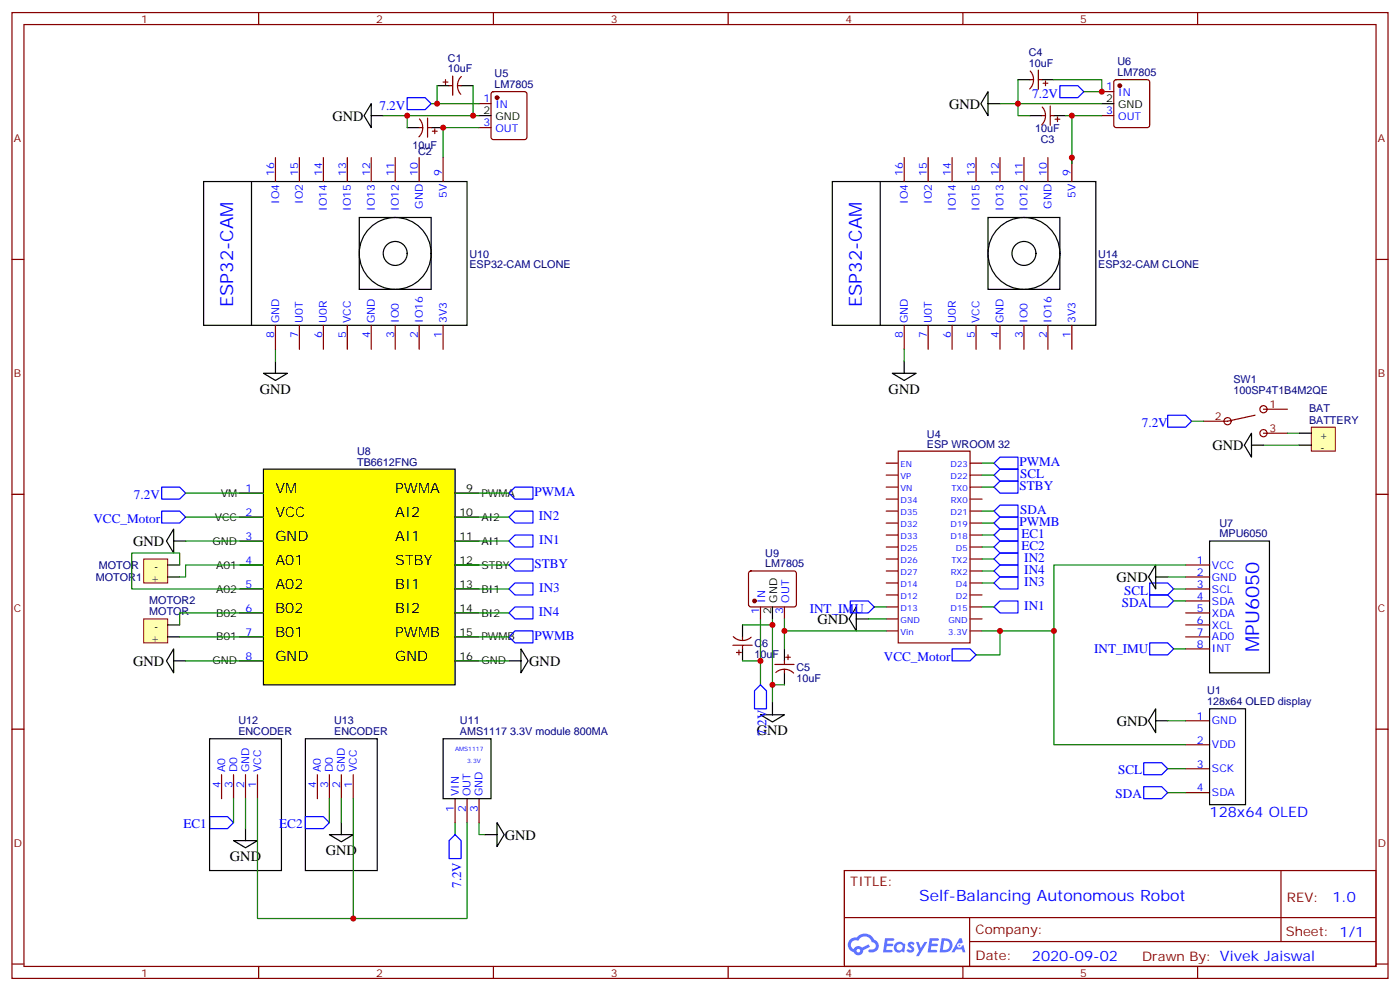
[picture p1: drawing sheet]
<svg xmlns="http://www.w3.org/2000/svg" width="412mm" height="292mm" viewBox="0 0 412 292" stroke-linecap="round" stroke-linejoin="round" font-family="sans-serif">
<g fill="none" stroke="#870000" stroke-width=".35">
<path d="M3.5 3.7h405.4v284.3h-405.4zM7.1 7.2h398.2v277.3h-398.2zM76.2 3.7v3.5M145.3 3.7v3.5M214.5 3.7v3.5M283.6 3.7v3.5M352.8 3.7v3.5M3.5 76.4h3.6M405.3 76.4h3.6M3.5 145.5h3.6M405.3 145.5h3.6M3.5 214.7h3.6"/>
<path d="M405.3 214.7h3.6M248.7 256.3h156.6v28.2h-156.6zM377.3 256.3v20.9M248.7 270.1h156.5M285.6 277.2h119.6M285.6 270.1v14.2M3.5 283.8h3.6M76.2 284.5v3.5M145.3 284.5v3.5M214.5 284.5v3.5M283.6 284.5v3.5M352.8 284.5v3.5"/>
<path d="M405.3 283.8h3.6"/>
</g>
<g fill="#5487ff">
<path d="M267.7 277.5a1.22 1.22 0 0 1 1.7 .2l-.4 .6a.47 .47 0 0 0-.3-.4 .47 .47 0 0 0-.5 .2l.1 .2a1.14 1.14 0 0 1 .8 1.8 1.14 1.14 0 0 1-1.9 0l-.2-.2 .5-.6 .7 .5a.29 .29 0 0 0 .3-.3 .29 .29 0 0 0-.2-.3 1.04 1.04 0 0 1-.6-1.7z"/>
<path d="M260.7 276.2h2.4l.3 .2-.2 .5-1.8 .1-.1 .8h1.5l.3 .4-.3 .4h-1.6l-.2 1.1h1.7l.2 .3-.2 .3-2.6 .1z"/>
<path d="M273.8 276.2h2.4l.3 .2-.1 .5-1.8 .1-.2 .8h1.6l.3 .4-.4 .4-1.6-.1-.1 1.1 1.7 .1 .2 .3-.2 .3-2.6 .1z"/>
<path d="M282.6 276.2h.7l.3 1.3-.6 .3a.69 .69 0 0 0-1 .3 .69 .69 0 0 0 .4 .9 .69 .69 0 0 0 .9-.6l.5-.2 .6 2.2h-.8l-.2-.9h-1.8l-.5 .9h-.8z"/>
<path d="M269.8 277.3h.8l.6 1.8 1.1-1.8h.9l-2.6 4.2h-.8l.9-1.5z"/>
<path d="M277.4 276.2l-.6 4.2h1.3a2.11 2.11 0 0 0 2.5-2.1 2.11 2.11 0 0 0-2.5-2.1zM278.1 277a1.39 1.39 0 0 1 1.7 1.4 1.39 1.39 0 0 1-1.8 1.2h-.3z"/>
<path d="M263.7 277.8a1.54 1.54 0 0 0-.1 2.2 1.54 1.54 0 0 0 2.2 .1l.6 .3 .3-2.3-.2-.3h-.4a1.49 1.49 0 0 0-2.4 0zM264 278.8a.94 .94 0 0 1 1.8 0 .94 .94 0 0 1-1.8 0z"/>
<path d="M250.4 276.6a2.18 2.18 0 0 0 1.1 3.7 1.44 1.44 0 0 0 1.6 .9 1.44 1.44 0 0 0 1.2-1.4l2-1.1-.5-.7-1.9 1a1.47 1.47 0 0 0-2.4 .4 1.39 1.39 0 0 1-.7-1.9 1.39 1.39 0 0 1 2-.5 2.12 2.12 0 0 1 2.2-1.3 2.12 2.12 0 0 1 1.9 1.7 1.14 1.14 0 0 1 1.1 1.4 1.14 1.14 0 0 1-1.7 .7 .43 .43 0 0 0-.5 .4 .43 .43 0 0 0 .4 .5 1.98 1.98 0 0 0 2.5-1.2 1.98 1.98 0 0 0-1.2-2.6 3.1 3.1 0 0 0-5.3-.6l-.9 .1zM252.3 279.9a.55 .55 0 0 1 1.1 0 .55 .55 0 0 1-1.1 0z"/>
<circle cx="282.6" cy="278.3" r=".26"/>
</g>
<g fill="none" stroke="#870000" stroke-width=".35">
<path d="M123.5 37.6h1M123.6 35a3.8 3.8 0 0 1-.2 5.3M125.9 37.6h1.1M125.9 34.7v5.7M127.4 38.6h1.4M128.1 37.9v1.4M130.5 24.2h1.4M131.2 23.5v1.4M132.3 25.2h1M133.3 22.4v5.6M134.8 25.2h1M135.9 22.5a3.8 3.8 0 0 0-.2 5.3"/>
<path d="M141.1 30.5h3.5M141.1 37.6h3.5M144.9 27.2l.4-.2h9.2l.5 .2 .2 .5v12.7l-.2 .5-.5 .2h-9.2l-.5-.2-.2-.5v-12.7zM303.4 23.5h1M303.5 20.9a3.8 3.8 0 0 1-.2 5.3M305.9 20.6v5.7M305.9 23.5h1M306.9 34h1.1M307 31.5a3.8 3.8 0 0 1-.2 5.2M307.3 24.5h1.4M308 23.8v1.4M309.4 34h1"/>
<path d="M309.4 31.2v5.7M310.8 35.1h1.4M311.5 34.4v1.4M324.6 27h3.5M324.6 34h3.5M328.3 23.7l.5-.2h9.2l.5 .2 .2 .5v12.7l-.3 .5-.4 .2h-9.2l-.5-.3-.2-.4v-12.7zM261.1 136.3h3.5M261.1 139.9h3.5M264.6 132.8h21.2v56.5h-21.2zM285.8 136.3h3.5M285.8 139.9h3.5M369.7 122.2l-8.1 1.8h-7.1"/>
<path d="M372.2 127.5h7M372.2 120.5h7M261.1 143.4h3.5M261.1 146.9h3.5M261.1 150.5h3.5M261.1 157.5h3.5M261.1 154h3.5M285.8 143.4h3.5M285.8 146.9h3.5M285.8 150.5h3.5M285.8 157.5h3.5M285.8 154h3.5"/>
<path d="M220.7 168.3l.5-.2h12.7l.5 .2 .2 .5-.1 9.5-.6 .4-13-.1-.4-.6v-9.2zM224 178.7v3.5M231.1 178.7v3.5M261.1 161h3.5M261.1 164.6h3.5M261.1 168.1h3.5M261.1 171.6h3.5M261.1 175.2h3.5M261.1 178.7h3.5M285.8 161h3.5M285.8 164.6h3.5M285.8 168.1h3.5"/>
<path d="M285.8 171.6h3.5M285.8 175.2h3.5M285.8 178.7h3.5M215.9 190h5.6M216 187.4a3.8 3.8 0 0 0 5.3 .2M217 192.1h1.4M217.7 191.4v1.4M218.7 187.5v1.1M218.7 190v1M228.2 195.6h5.7M228.5 198a3.8 3.8 0 0 1 5.3 .2M231.1 194.6v1"/>
<path d="M231.1 197v1.1M231.4 193.5h1.4M232.1 192.8v1.4M261.1 182.2h3.5M261.1 185.7h3.5M285.8 182.2h3.5M285.8 185.7h3.5M349.2 219.3h7.1M349.2 212.2h7.1M65.3 228.1v7M68.8 228.1v7M72.3 228.1v7"/>
<path d="M75.8 228.1v7M93.5 228.1v7M97 228.1v7M100.5 228.1v7M104.1 228.1v7M134.1 235.1v7.1M137.6 235.1v7.1M141.1 235.1v7.1M349.2 233.4h7.1M349.2 226.3h7.1"/>
<circle cx="361.6" cy="124" r="1.06"/>
<circle cx="372.2" cy="120.5" r="1.06"/>
<circle cx="372.2" cy="127.5" r="1.06"/>
</g>
<g fill="#870000" stroke="#870000" stroke-width=".35">
<circle cx="146.4" cy="28.8" r=".53"/>
<circle cx="329.8" cy="25.2" r=".53"/>
<circle cx="222.2" cy="176.9" r=".53"/>
</g>
<g fill="none" stroke="#000" stroke-width=".35">
<path d="M109.4 30.5v7.1l-2.2-3.6zM109.4 34h3.5M119.9 37.6h3.6M127 37.6h3.5M128.8 25.2h3.5M135.8 25.2h3.5M141.1 34h3.5M291 27v7l-2.1-3.5zM291 30.5h3.6M299.9 23.5h3.5M303.4 34h3.5M306.9 23.5h3.5"/>
<path d="M310.4 34h3.6M324.6 30.5h3.5M77.6 109.9h7.1l-3.6 2.1zM81.1 106.4v3.5M262.8 109.9h7.1l-3.6 2.1zM266.3 106.4v3.5M368.7 127.5v7.1l-2.2-3.5zM368.7 131.1h3.5M227.5 178.7v3.5M252.2 178.7v7l-2.1-3.5zM149.9 194.6h3.6M153.5 191l2.1 3.6-2.1 3.5z"/>
<path d="M218.7 184v3.5M218.7 191v3.6M231.1 191v3.6M231.1 198.1v3.5M252.2 182.2h3.6M61.7 217.5h21.2v38.8h-21.2zM90 217.5h21.1v38.8h-21.1zM130.5 217.5h14.1v17.6h-14.1zM224 210.4h7.1l-3.6 2.1zM227.5 206.9v3.5M340.4 208.7v7l-2.1-3.5zM340.4 212.2h3.6"/>
<path d="M356.3 208.7h10.6v28.2h-10.6zM68.8 247.5h7l-3.5 2.1zM72.3 243.9v3.6M97 245.7h7.1l-3.6 2.1zM100.5 242.2v3.5M142.9 245.7h3.5M146.4 242.2l2.1 3.5-2.1 3.5z"/>
</g>
<g fill="none" stroke="#008700" stroke-width=".35">
<path d="M112.9 34h28.2M127 30.5h14.1M141.1 37.6h-10.6v8.8M294.6 30.5h30M81.1 102.8v3.6M289.3 139.9h3.5M351 124h3.5M372.2 131.1h10.6M379.2 127.5h3.6M289.3 150.5h3.5M289.3 157.5h3.5M289.3 168.1h3.5"/>
<path d="M289.3 171.6h3.5M289.3 178.7h3.5M289.3 161h3.5M224 182.2v19.4M227.5 182.2v24.7M255.8 182.2h5.3M344 212.2h5.2M68.8 235.1v7.1M72.3 235.1v8.8M75.8 235.1v35.3h28.3M97 235.1v7.1M100.5 235.1v7.1"/>
<path d="M104.1 235.1v35.3h33.5v-28.2M344 226.3h5.2M344 233.4h5.2M134.1 242.2v3.5M141.1 242.2v3.5h1.8"/>
</g>
<g fill="none" stroke="#00f" stroke-width=".35">
<path d="M119.9 28.8h5.3l1.8 1.7-1.8 1.8h-5.3zM312.2 25.2h5.3l1.8 1.8-1.8 1.8h-5.3zM292.8 139.9l1.8-1.8h5.3v3.5h-5.3zM344 122.2h5.2l1.8 1.8-1.8 1.8h-5.2zM47.6 143.4h5.3l1.8 1.8-1.8 1.7h-5.3zM292.8 157.5l1.8-1.7h5.3v3.5h-5.3zM294.6 148.7h5.3v3.5h-5.3l-1.8-1.7zM294.6 159.3h5.3v3.5h-5.3l-1.8-1.8zM292.8 171.6l1.8-1.7h5.3v3.5h-5.3zM292.8 178.7l1.8-1.8h5.3v3.5h-5.3zM294.6 166.3h5.3v3.6h-5.3l-1.8-1.8zM224 201.6l1.8 1.8v5.3h-3.6v-5.3z"/>
<path d="M336.9 224.5h5.3l1.8 1.8-1.8 1.8h-5.3zM336.9 231.6h5.3l1.8 1.8-1.8 1.7h-5.3zM61.7 240.4h5.3l1.8 1.8-1.8 1.7h-5.3zM90 240.4h5.2l1.8 1.8-1.8 1.7h-5.2zM134.1 245.7l1.7 1.8v5.3h-3.5v-5.3z"/>
</g>
<path d="M77.6 138.1h56.5v63.5h-56.5z" fill="#ff0" stroke="#000" stroke-width=".35"/>
<g fill="none" stroke="#870000" stroke-width=".35">
<path d="M70.6 145.2h7M70.6 152.2h7M70.6 159.3h7M134.1 145.2h7M134.1 152.2h7M134.1 159.3h7M70.6 166.3h7M70.6 173.4h7M134.1 166.3h7M134.1 173.4h7M349.2 166.3h7.1M349.2 173.4h7.1"/>
<path d="M349.2 169.9h7.1M349.2 176.9h7.1M70.6 180.4h7M70.6 187.5h7M70.6 194.6h7M134.1 180.4h7M134.1 187.5h7M134.1 194.6h7M349.2 180.4h7.1M349.2 187.5h7.1M349.2 184h7.1M349.2 191h7.1"/>
</g>
<g fill="none" stroke="#00f" stroke-width=".35">
<path d="M294.6 134.6h5.3v3.5h-5.3l-1.8-1.8zM47.6 150.5h5.3l1.8 1.7-1.8 1.8h-5.3zM149.9 159.3l1.8-1.8h5.3v3.5h-5.3zM149.9 152.2l1.8-1.7h5.3v3.5h-5.3zM149.9 145.2l1.8-1.8h5.3v3.5h-5.3zM292.8 154l1.8-1.8h5.3v3.6h-5.3zM294.6 141.6h5.3v3.6h-5.3l-1.8-1.8zM149.9 173.4l1.8-1.8h5.3v3.6h-5.3zM149.9 166.3l1.8-1.7h5.3v3.5h-5.3zM292.8 164.6l1.8-1.8h5.3v3.5h-5.3zM338.7 175.2h5.3l1.7 1.7-1.7 1.8h-5.3zM338.7 171.6h5.3l1.7 1.8-1.7 1.8h-5.3z"/>
<path d="M149.9 180.4l1.8-1.7h5.3v3.5h-5.3zM149.9 187.5l1.8-1.8h5.3v3.6h-5.3zM280.5 191h5.3l1.7 1.8-1.7 1.8h-5.3z"/>
</g>
<g fill="none" stroke="#008700" stroke-width=".35">
<path d="M289.3 136.3h3.5M54.7 152.2h22.9M54.7 159.3h22.9M54.7 145.2h22.9M134.1 152.2h15.8M134.1 159.3h15.8M134.1 145.2h15.8M289.3 154h3.5M289.3 143.4h3.5M134.1 173.4h15.8M134.1 166.3h15.8M289.3 164.6h3.5"/>
<path d="M344 169.9h5.2M345.7 173.4h3.5M345.7 176.9h3.5M54.7 194.6h22.9M134.1 180.4h15.8M134.1 194.6h15.8M134.1 187.5h15.8M294.6 185.7v7.1h-7.1"/>
</g>
<path d="M51.2 155.8v7l-2.2-3.5zM51.2 159.3h3.5M356.3 159.3h17.6v38.8h-17.6zM340.4 166.3v7.1l-2.1-3.5zM340.4 169.9h3.6M51.2 191v7.1l-2.2-3.5zM51.2 194.6h3.5" fill="none" stroke="#000" stroke-width=".35"/>
<path d="M386.3 125.8h7v7h-7z" fill="#ffffb0" stroke="#800000" stroke-width=".29"/>
<path d="M382.8 131.1h3.5M382.8 127.5h3.5" fill="none" stroke="#000" stroke-width=".35"/>
<path d="M42.3 164.6h7.1v7h-7.1z" fill="#ffffb0" stroke="#800000" stroke-width=".29"/>
<path d="M49.4 166.3h3.5M49.4 169.9h3.5" fill="none" stroke="#000" stroke-width=".35"/>
<path d="M42.3 182.2h7.1v7.1h-7.1z" fill="#ffffb0" stroke="#800000" stroke-width=".29"/>
<g fill="none" stroke="#000" stroke-width=".35">
<path d="M60 53.4h77.6v42.4h-77.6zM74.1 53.4v42.4M245.2 53.4h77.6v42.4h-77.6zM259.3 53.4v42.4M105.8 64h21.2v21.2h-21.2zM291 64h21.2v21.2h-21.2zM49.4 184h3.5M49.4 187.5h3.5"/>
<circle cx="116.4" cy="74.6" r="10.6"/>
<circle cx="116.4" cy="74.6" r="3.5"/>
<circle cx="301.6" cy="74.6" r="10.6"/>
<circle cx="301.6" cy="74.6" r="3.5"/>
</g>
<g fill="none" stroke="#008700" stroke-width=".35">
<path d="M119.9 34v3.6M128.8 25.2v5.3M139.3 25.2v8.8M299.9 23.5v10.5h3.5M310.4 23.5h14.2v3.5h-5.3M314 34h1.7M324.6 34h-8.9v14.2M266.3 102.8v3.6M52.9 166.3v-3.5h-14.1v10.6h38.8M77.6 166.3h-22.9v3.6h-1.8M257.5 178.7h3.6M349.2 166.3h-38.8v19.4h-21.1"/>
<path d="M52.9 187.5h24.7M77.6 180.4h-24.7v3.6M218.7 184h8.8M218.7 194.6h5.3M231.1 182.2v8.8M231.1 185.7h30M310.4 185.7v33.6h38.8M345.7 191h3.5M227.5 201.6h3.6"/>
</g>
<g fill="none" stroke="#870000" stroke-width=".35">
<path d="M81.1 46.4v7M88.2 46.4v7M95.2 46.4v7M102.3 46.4v7M109.4 46.4v7M116.4 46.4v7M123.5 46.4v7M130.5 46.4v7M266.3 46.4v7M273.4 46.4v7M280.5 46.4v7M287.5 46.4v7"/>
<path d="M294.6 46.4v7M301.6 46.4v7M308.7 46.4v7M315.7 46.4v7M81.1 95.8v7M88.2 95.8v7M95.2 95.8v7M102.3 95.8v7M109.4 95.8v7M116.4 95.8v7M123.5 95.8v7M130.5 95.8v7"/>
<path d="M266.3 95.8v7M273.4 95.8v7M280.5 95.8v7M287.5 95.8v7M294.6 95.8v7M301.6 95.8v7M308.7 95.8v7M315.7 95.8v7"/>
</g>
<path d="M250.5 176.9h5.3l1.7 1.8-1.7 1.7h-5.3zM338.7 189.3h5.3l1.7 1.7-1.7 1.8h-5.3z" fill="none" stroke="#00f" stroke-width=".35"/>
<g fill="#c00">
<circle cx="299.9" cy="30.5" r=".88"/>
<circle cx="104.1" cy="270.4" r=".88"/>
<circle cx="139.3" cy="34" r=".88"/>
<circle cx="128.8" cy="30.5" r=".88"/>
<circle cx="130.5" cy="37.6" r=".88"/>
<circle cx="119.9" cy="34" r=".88"/>
<circle cx="324.6" cy="27" r=".88"/>
<circle cx="315.7" cy="34" r=".88"/>
<circle cx="227.5" cy="201.6" r=".88"/>
<circle cx="227.5" cy="184" r=".88"/>
<circle cx="224" cy="194.6" r=".88"/>
<circle cx="294.6" cy="185.7" r=".88"/>
<circle cx="310.4" cy="185.7" r=".88"/>
<circle cx="231.1" cy="185.7" r=".88"/>
<circle cx="315.7" cy="46.4" r=".88"/>
</g>
<text font-size="5.6" fill="#00f" x="370.9" y="192" transform="rotate(-90 370.9 192)">MPU6050</text>
<g font-size="5.3" fill="#00f">
<text x="68.7" y="90.5" transform="rotate(-90 68.7 90.5)">ESP32-CAM</text>
<text x="253.9" y="90.5" transform="rotate(-90 253.9 90.5)">ESP32-CAM</text>
</g>
<text font-size="4.6" fill="#00f" x="270.8" y="265.3">Self-Balancing Autonomous Robot</text>
<g font-size="4.2">
<text x="97.9" y="35.5">GND</text>
<text x="279.6" y="32">GND</text>
<text x="76.6" y="116">GND</text>
<text x="261.8" y="116">GND</text>
<text x="357.2" y="132.5">GND</text>
<text x="81.1" y="145.2">VM</text>
<text x="116.4" y="145.2">PWMA</text>
<text x="81.1" y="152.2">VCC</text>
<text x="116.4" y="152.2">AI2</text>
<text x="39.2" y="160.8">GND</text>
<text x="81.1" y="159.3">GND</text>
<text x="116.4" y="159.3">AI1</text>
<text x="81.1" y="166.3">A01</text>
<text x="116.4" y="166.3">STBY</text>
<text x="81.1" y="173.4">A02</text>
<text x="116.4" y="173.4">BI1</text>
<text x="328.9" y="171.3">GND</text>
<text x="81.1" y="180.4">B02</text>
<text x="116.4" y="180.4">BI2</text>
<text x="240.8" y="183.6">GND</text>
<text x="81.1" y="187.5">B01</text>
<text x="116.4" y="187.5">PWMB</text>
<text x="39.2" y="196.1">GND</text>
<text x="81.1" y="194.6">GND</text>
<text x="116.4" y="194.6">GND</text>
<text x="155.9" y="195.9">GND</text>
<text x="329" y="213.6">GND</text>
<text x="222.9" y="216.5">GND</text>
<text x="96" y="251.7">GND</text>
<text x="148.7" y="247.1">GND</text>
<text x="67.7" y="253.5">GND</text>
</g>
<g font-size="4.2" fill="#00f">
<text x="356.3" y="240.4">128x64 OLED</text>
<text x="392.5" y="265.6">1.0</text>
<text x="304" y="282.9">2020-09-02</text>
</g>
<g font-size="3.9" fill="#00f">
<text x="304" y="28.8">7.2V</text>
<text x="111.8" y="32.3">7.2V</text>
<text x="336.3" y="125.8">7.2V</text>
<text x="300.3" y="137.2">PWMA</text>
<text x="300.5" y="140.7">SCL</text>
<text x="39.5" y="146.9">7.2V</text>
<text x="157.4" y="146">PWMA</text>
<text x="300.3" y="144.3">STBY</text>
<text x="27.5" y="154">VCC_Motor</text>
<text x="158.8" y="153">IN2</text>
<text x="300.3" y="154.9">PWMB</text>
<text x="300.5" y="151.3">SDA</text>
<text x="158.9" y="160.1">IN1</text>
<text x="300.9" y="158.4">EC1</text>
<text x="300.9" y="161.9">EC2</text>
<text x="157.4" y="167.2">STBY</text>
<text x="301.7" y="165.6">IN2</text>
<text x="301.7" y="169.1">IN4</text>
<text x="301.7" y="172.6">IN3</text>
<text x="158.9" y="174.2">IN3</text>
<text x="301.7" y="179.7">IN1</text>
<text x="330.4" y="178.7">SDA</text>
<text x="331.1" y="175.2">SCL</text>
<text x="158.8" y="181.2">IN4</text>
<text x="238.5" y="180.4">INT_IMU</text>
<text x="157.4" y="188.4">PWMB</text>
<text x="260.4" y="194.6">VCC_Motor</text>
<text x="322.3" y="192.3">INT_IMU</text>
<text x="225.8" y="216.6" transform="rotate(-90 225.8 216.6)">7.2V</text>
<text x="329.3" y="227.9">SCL</text>
<text x="328.6" y="235">SDA</text>
<text x="54" y="243.8">EC1</text>
<text x="82.2" y="243.8">EC2</text>
<text x="135.8" y="261.4" transform="rotate(-90 135.8 261.4)">7.2V</text>
</g>
<g font-size="3.9" fill="#800">
<text x="250.5" y="260.9">TITLE:</text>
<text x="379.1" y="265.6">REV:</text>
<text x="287.4" y="275.1">Company:</text>
<text x="378.7" y="275.7">Sheet: 1/1</text>
<text x="287.4" y="282.8">Date:</text>
<text x="336.4" y="282.8">Drawn By: Vivek Jaiswal</text>
</g>
<g font-size="3.2" fill="#800">
<text x="41.6" y="6.7">1</text>
<text x="110.8" y="6.7">2</text>
<text x="179.9" y="6.7">3</text>
<text x="249.1" y="6.7">4</text>
<text x="318.2" y="6.7">5</text>
<text x="4.1" y="41.8">A</text>
<text x="405.9" y="41.8">A</text>
<text x="4.1" y="110.9">B</text>
<text x="405.9" y="110.9">B</text>
<text x="357.8" y="123.6">2</text>
<text x="373.9" y="120.1">1</text>
<text x="373.9" y="127.2">3</text>
<text x="4.1" y="180.1">C</text>
<text x="405.9" y="180.1">C</text>
<text x="4.1" y="249.2">D</text>
<text x="405.9" y="249.2">D</text>
<text x="41.6" y="287.5">1</text>
<text x="110.8" y="287.5">2</text>
<text x="179.9" y="287.5">3</text>
<text x="249.1" y="287.5">4</text>
<text x="318.2" y="287.5">5</text>
</g>
<g font-size="3.2" fill="#000080">
<text x="303" y="16.4">C4</text>
<text x="131.9" y="21.3">10uF</text>
<text x="131.9" y="18.1">C1</text>
<text x="145.7" y="22.8">U5</text>
<text x="303" y="19.6">10uF</text>
<text x="329.2" y="22.4">LM7805</text>
<text x="329.2" y="19.2">U6</text>
<text x="145.7" y="25.9">LM7805</text>
<text x="304.9" y="38.7">10uF</text>
<text x="121.5" y="44">10uF</text>
<text x="123.1" y="45.7">C2</text>
<text x="306.6" y="42.2">C3</text>
<text x="138.3" y="75.8">U10</text>
<text x="323.5" y="75.8">U14</text>
<text x="138.3" y="79">ESP32-CAM CLONE</text>
<text x="323.5" y="79">ESP32-CAM CLONE</text>
<text x="363.3" y="112.7">SW1</text>
<text x="363.3" y="115.9">100SP4T1B4M2QE</text>
<text x="385.6" y="124.7">BATTERY</text>
<text x="385.6" y="121.3">BAT</text>
<text x="273" y="131.8">ESP WROOM 32</text>
<text x="273" y="128.8">U4</text>
<text x="105.2" y="137.1">TB6612FNG</text>
<text x="105.2" y="133.9">U8</text>
<text x="359.2" y="155.1">U7</text>
<text x="359.2" y="158.2">MPU6050</text>
<text x="29.2" y="167.5">MOTOR</text>
<text x="225.4" y="167">LM7805</text>
<text x="225.4" y="163.9">U9</text>
<text x="28.3" y="171">MOTOR1</text>
<text x="44" y="177.8">MOTOR2</text>
<text x="44" y="181.2">MOTOR</text>
<text x="222.2" y="190.5">C6</text>
<text x="222.2" y="193.6">10uF</text>
<text x="234.6" y="197.5">C5</text>
<text x="234.6" y="200.7">10uF</text>
<text x="355.6" y="207.5">128x64 OLED display</text>
<text x="355.6" y="204.3">U1</text>
<text x="70.2" y="213.3">U12</text>
<text x="98.4" y="213.3">U13</text>
<text x="135.5" y="213.3">U11</text>
<text x="70.2" y="216.4">ENCODER</text>
<text x="98.4" y="216.4">ENCODER</text>
<text x="135.5" y="216.4">AMS1117 3.3V module 800MA</text>
</g>
<g font-size="3.2" fill="#00f">
<text x="325.9" y="26.6">1</text>
<text x="329.4" y="28.4">IN</text>
<text x="142.4" y="30.2">1</text>
<text x="145.9" y="31.9">IN</text>
<text x="325.9" y="33.7">3</text>
<text x="329.4" y="35.5">OUT</text>
<text x="142.4" y="37.2">3</text>
<text x="145.9" y="39">OUT</text>
<text x="80.8" y="51.7" transform="rotate(-90 80.8 51.7)">16</text>
<text x="87.8" y="51.7" transform="rotate(-90 87.8 51.7)">15</text>
<text x="94.9" y="51.7" transform="rotate(-90 94.9 51.7)">14</text>
<text x="102" y="51.7" transform="rotate(-90 102 51.7)">13</text>
<text x="109" y="51.7" transform="rotate(-90 109 51.7)">12</text>
<text x="116.1" y="51.7" transform="rotate(-90 116.1 51.7)">11</text>
<text x="123.1" y="51.7" transform="rotate(-90 123.1 51.7)">10</text>
<text x="130.2" y="51.7" transform="rotate(-90 130.2 51.7)">9</text>
<text x="266" y="51.7" transform="rotate(-90 266 51.7)">16</text>
<text x="273" y="51.7" transform="rotate(-90 273 51.7)">15</text>
<text x="280.1" y="51.7" transform="rotate(-90 280.1 51.7)">14</text>
<text x="287.2" y="51.7" transform="rotate(-90 287.2 51.7)">13</text>
<text x="294.2" y="51.7" transform="rotate(-90 294.2 51.7)">12</text>
<text x="301.3" y="51.7" transform="rotate(-90 301.3 51.7)">11</text>
<text x="308.3" y="51.7" transform="rotate(-90 308.3 51.7)">10</text>
<text x="315.4" y="51.7" transform="rotate(-90 315.4 51.7)">9</text>
<text x="131.6" y="58.3" transform="rotate(-90 131.6 58.3)">5V</text>
<text x="316.8" y="58.3" transform="rotate(-90 316.8 58.3)">5V</text>
<text x="82.2" y="60" transform="rotate(-90 82.2 60)">IO4</text>
<text x="89.3" y="60" transform="rotate(-90 89.3 60)">IO2</text>
<text x="96.3" y="62" transform="rotate(-90 96.3 62)">IO14</text>
<text x="103.4" y="62" transform="rotate(-90 103.4 62)">IO15</text>
<text x="110.4" y="62" transform="rotate(-90 110.4 62)">IO13</text>
<text x="117.5" y="62" transform="rotate(-90 117.5 62)">IO12</text>
<text x="124.5" y="61.4" transform="rotate(-90 124.5 61.4)">GND</text>
<text x="267.4" y="60" transform="rotate(-90 267.4 60)">IO4</text>
<text x="274.5" y="60" transform="rotate(-90 274.5 60)">IO2</text>
<text x="281.5" y="62" transform="rotate(-90 281.5 62)">IO14</text>
<text x="288.6" y="62" transform="rotate(-90 288.6 62)">IO15</text>
<text x="295.6" y="62" transform="rotate(-90 295.6 62)">IO13</text>
<text x="302.7" y="62" transform="rotate(-90 302.7 62)">IO12</text>
<text x="309.7" y="61.4" transform="rotate(-90 309.7 61.4)">GND</text>
<text x="82.2" y="95.1" transform="rotate(-90 82.2 95.1)">GND</text>
<text x="89.3" y="95.1" transform="rotate(-90 89.3 95.1)">U0T</text>
<text x="96.3" y="95.1" transform="rotate(-90 96.3 95.1)">U0R</text>
<text x="103.4" y="95.1" transform="rotate(-90 103.4 95.1)">VCC</text>
<text x="110.4" y="95.1" transform="rotate(-90 110.4 95.1)">GND</text>
<text x="117.5" y="95.1" transform="rotate(-90 117.5 95.1)">IO0</text>
<text x="124.5" y="95.1" transform="rotate(-90 124.5 95.1)">IO16</text>
<text x="131.6" y="95.1" transform="rotate(-90 131.6 95.1)">3V3</text>
<text x="267.4" y="95.1" transform="rotate(-90 267.4 95.1)">GND</text>
<text x="274.5" y="95.1" transform="rotate(-90 274.5 95.1)">U0T</text>
<text x="281.5" y="95.1" transform="rotate(-90 281.5 95.1)">U0R</text>
<text x="288.6" y="95.1" transform="rotate(-90 288.6 95.1)">VCC</text>
<text x="295.6" y="95.1" transform="rotate(-90 295.6 95.1)">GND</text>
<text x="302.7" y="95.1" transform="rotate(-90 302.7 95.1)">IO0</text>
<text x="309.7" y="95.1" transform="rotate(-90 309.7 95.1)">IO16</text>
<text x="316.8" y="95.1" transform="rotate(-90 316.8 95.1)">3V3</text>
<text x="80.8" y="99.6" transform="rotate(-90 80.8 99.6)">8</text>
<text x="87.8" y="99.6" transform="rotate(-90 87.8 99.6)">7</text>
<text x="94.9" y="99.6" transform="rotate(-90 94.9 99.6)">6</text>
<text x="102" y="99.6" transform="rotate(-90 102 99.6)">5</text>
<text x="109" y="99.6" transform="rotate(-90 109 99.6)">4</text>
<text x="116.1" y="99.6" transform="rotate(-90 116.1 99.6)">3</text>
<text x="123.1" y="99.6" transform="rotate(-90 123.1 99.6)">2</text>
<text x="130.2" y="99.6" transform="rotate(-90 130.2 99.6)">1</text>
<text x="266" y="99.6" transform="rotate(-90 266 99.6)">8</text>
<text x="273" y="99.6" transform="rotate(-90 273 99.6)">7</text>
<text x="280.1" y="99.6" transform="rotate(-90 280.1 99.6)">6</text>
<text x="287.2" y="99.6" transform="rotate(-90 287.2 99.6)">5</text>
<text x="294.2" y="99.6" transform="rotate(-90 294.2 99.6)">4</text>
<text x="301.3" y="99.6" transform="rotate(-90 301.3 99.6)">3</text>
<text x="308.3" y="99.6" transform="rotate(-90 308.3 99.6)">2</text>
<text x="315.4" y="99.6" transform="rotate(-90 315.4 99.6)">1</text>
<text x="72.3" y="144.8">1</text>
<text x="72.3" y="151.9">2</text>
<text x="72.3" y="158.9">3</text>
<text x="72.3" y="166">4</text>
<text x="352.5" y="166">1</text>
<text x="357" y="167.4">VCC</text>
<text x="72.3" y="173">5</text>
<text x="352.5" y="169.5">2</text>
<text x="352.5" y="173">3</text>
<text x="357" y="170.9">GND</text>
<text x="225.4" y="177.4" transform="rotate(-90 225.4 177.4)">IN</text>
<text x="232.5" y="177.4" transform="rotate(-90 232.5 177.4)">OUT</text>
<text x="352.5" y="176.6">4</text>
<text x="357" y="174.4">SCL</text>
<text x="357" y="178">SDA</text>
<text x="72.3" y="180.1">6</text>
<text x="223.7" y="180.9" transform="rotate(-90 223.7 180.9)">1</text>
<text x="230.7" y="180.9" transform="rotate(-90 230.7 180.9)">3</text>
<text x="352.5" y="180.1">5</text>
<text x="352.5" y="183.6">6</text>
<text x="357" y="181.5">XDA</text>
<text x="357" y="185">XCL</text>
<text x="72.3" y="187.1">7</text>
<text x="352.5" y="187.1">7</text>
<text x="352.5" y="190.7">8</text>
<text x="357" y="188.6">AD0</text>
<text x="72.3" y="194.2">8</text>
<text x="357" y="192.1">INT</text>
<text x="352.5" y="211.8">1</text>
<text x="357" y="213.3">GND</text>
<text x="352.5" y="218.9">2</text>
<text x="357" y="220.3">VDD</text>
<text x="66.3" y="227.4" transform="rotate(-90 66.3 227.4)">A0</text>
<text x="69.8" y="227.4" transform="rotate(-90 69.8 227.4)">D0</text>
<text x="73.4" y="227.4" transform="rotate(-90 73.4 227.4)">GND</text>
<text x="76.9" y="227.4" transform="rotate(-90 76.9 227.4)">VCC</text>
<text x="94.5" y="227.4" transform="rotate(-90 94.5 227.4)">A0</text>
<text x="98.1" y="227.4" transform="rotate(-90 98.1 227.4)">D0</text>
<text x="101.6" y="227.4" transform="rotate(-90 101.6 227.4)">GND</text>
<text x="105.1" y="227.4" transform="rotate(-90 105.1 227.4)">VCC</text>
<text x="352.5" y="226">3</text>
<text x="357" y="227.4">SCK</text>
<text x="64.9" y="231.9" transform="rotate(-90 64.9 231.9)">4</text>
<text x="68.4" y="231.9" transform="rotate(-90 68.4 231.9)">3</text>
<text x="72" y="231.9" transform="rotate(-90 72 231.9)">2</text>
<text x="75.5" y="231.9" transform="rotate(-90 75.5 231.9)">1</text>
<text x="93.1" y="231.9" transform="rotate(-90 93.1 231.9)">4</text>
<text x="96.7" y="231.9" transform="rotate(-90 96.7 231.9)">3</text>
<text x="100.2" y="231.9" transform="rotate(-90 100.2 231.9)">2</text>
<text x="103.7" y="231.9" transform="rotate(-90 103.7 231.9)">1</text>
<text x="352.5" y="233">4</text>
<text x="133.7" y="238.9" transform="rotate(-90 133.7 238.9)">1</text>
<text x="135.1" y="234.4" transform="rotate(-90 135.1 234.4)">VIN</text>
<text x="137.2" y="238.9" transform="rotate(-90 137.2 238.9)">2</text>
<text x="138.6" y="234.4" transform="rotate(-90 138.6 234.4)">OUT</text>
<text x="140.8" y="238.9" transform="rotate(-90 140.8 238.9)">3</text>
<text x="142.2" y="234.4" transform="rotate(-90 142.2 234.4)">GND</text>
<text x="357" y="234.4">SDA</text>
</g>
<g font-size="3.2">
<text x="142.4" y="33.7">2</text>
<text x="145.9" y="35.5">GND</text>
<text x="325.9" y="30.2">2</text>
<text x="329.4" y="31.9">GND</text>
<text x="389.1" y="129.1">+</text>
<text x="389.1" y="132.6">-</text>
<text x="65" y="146.2">VM</text>
<text x="137.3" y="144.8">9</text>
<text x="141.8" y="146.2">PWMA</text>
<text x="63.2" y="153.3">VCC</text>
<text x="135.3" y="151.9">10</text>
<text x="141.8" y="153.3">AI2</text>
<text x="62.6" y="160.3">GND</text>
<text x="135.3" y="158.9">11</text>
<text x="141.8" y="160.3">AI1</text>
<text x="45.5" y="167.9">-</text>
<text x="63.6" y="167.4">A01</text>
<text x="135.3" y="166">12</text>
<text x="141.8" y="167.4">STBY</text>
<text x="44.8" y="171.4">+</text>
<text x="135.3" y="173">13</text>
<text x="63.6" y="174.4">A02</text>
<text x="141.8" y="174.4">BI1</text>
<text x="229" y="177.4" transform="rotate(-90 229 177.4)">GND</text>
<text x="45.5" y="185.6">-</text>
<text x="63.6" y="181.5">B02</text>
<text x="135.3" y="180.1">14</text>
<text x="141.8" y="181.5">BI2</text>
<text x="227.2" y="180.9" transform="rotate(-90 227.2 180.9)">2</text>
<text x="44.8" y="189.1">+</text>
<text x="63.6" y="188.6">B01</text>
<text x="135.3" y="187.1">15</text>
<text x="141.8" y="188.6">PWMB</text>
<text x="62.6" y="195.6">GND</text>
<text x="135.3" y="194.2">16</text>
<text x="141.8" y="195.6">GND</text>
</g>
<g font-size="2.5" fill="#00f">
<text x="265.3" y="137.4">EN</text>
<text x="280" y="137.4">D23</text>
<text x="265.3" y="140.9">VP</text>
<text x="280" y="140.9">D22</text>
<text x="265.3" y="144.5">VN</text>
<text x="265.3" y="148">D34</text>
<text x="280.1" y="148">RX0</text>
<text x="280.3" y="144.5">TX0</text>
<text x="265.3" y="151.5">D35</text>
<text x="265.3" y="155">D32</text>
<text x="280" y="151.5">D21</text>
<text x="280" y="155">D19</text>
<text x="265.3" y="158.6">D33</text>
<text x="280" y="158.6">D18</text>
<text x="265.3" y="162.1">D25</text>
<text x="265.3" y="165.6">D26</text>
<text x="280.3" y="165.6">TX2</text>
<text x="281.6" y="162.1">D5</text>
<text x="265.3" y="169.2">D27</text>
<text x="265.3" y="172.7">D14</text>
<text x="280.1" y="169.2">RX2</text>
<text x="281.6" y="172.7">D4</text>
<text x="265.3" y="176.2">D12</text>
<text x="265.3" y="179.7">D13</text>
<text x="280" y="179.7">D15</text>
<text x="281.6" y="176.2">D2</text>
<text x="265.3" y="183.3">GND</text>
<text x="279.4" y="183.3">GND</text>
<text x="265.3" y="186.8">Vin</text>
<text x="279.3" y="186.8">3.3V</text>
</g>
<g font-size="1.8" fill="#00f">
<text x="134.1" y="221">AMS1117</text>
<text x="137.6" y="224.5">3.3V</text>
</g>
</svg>
